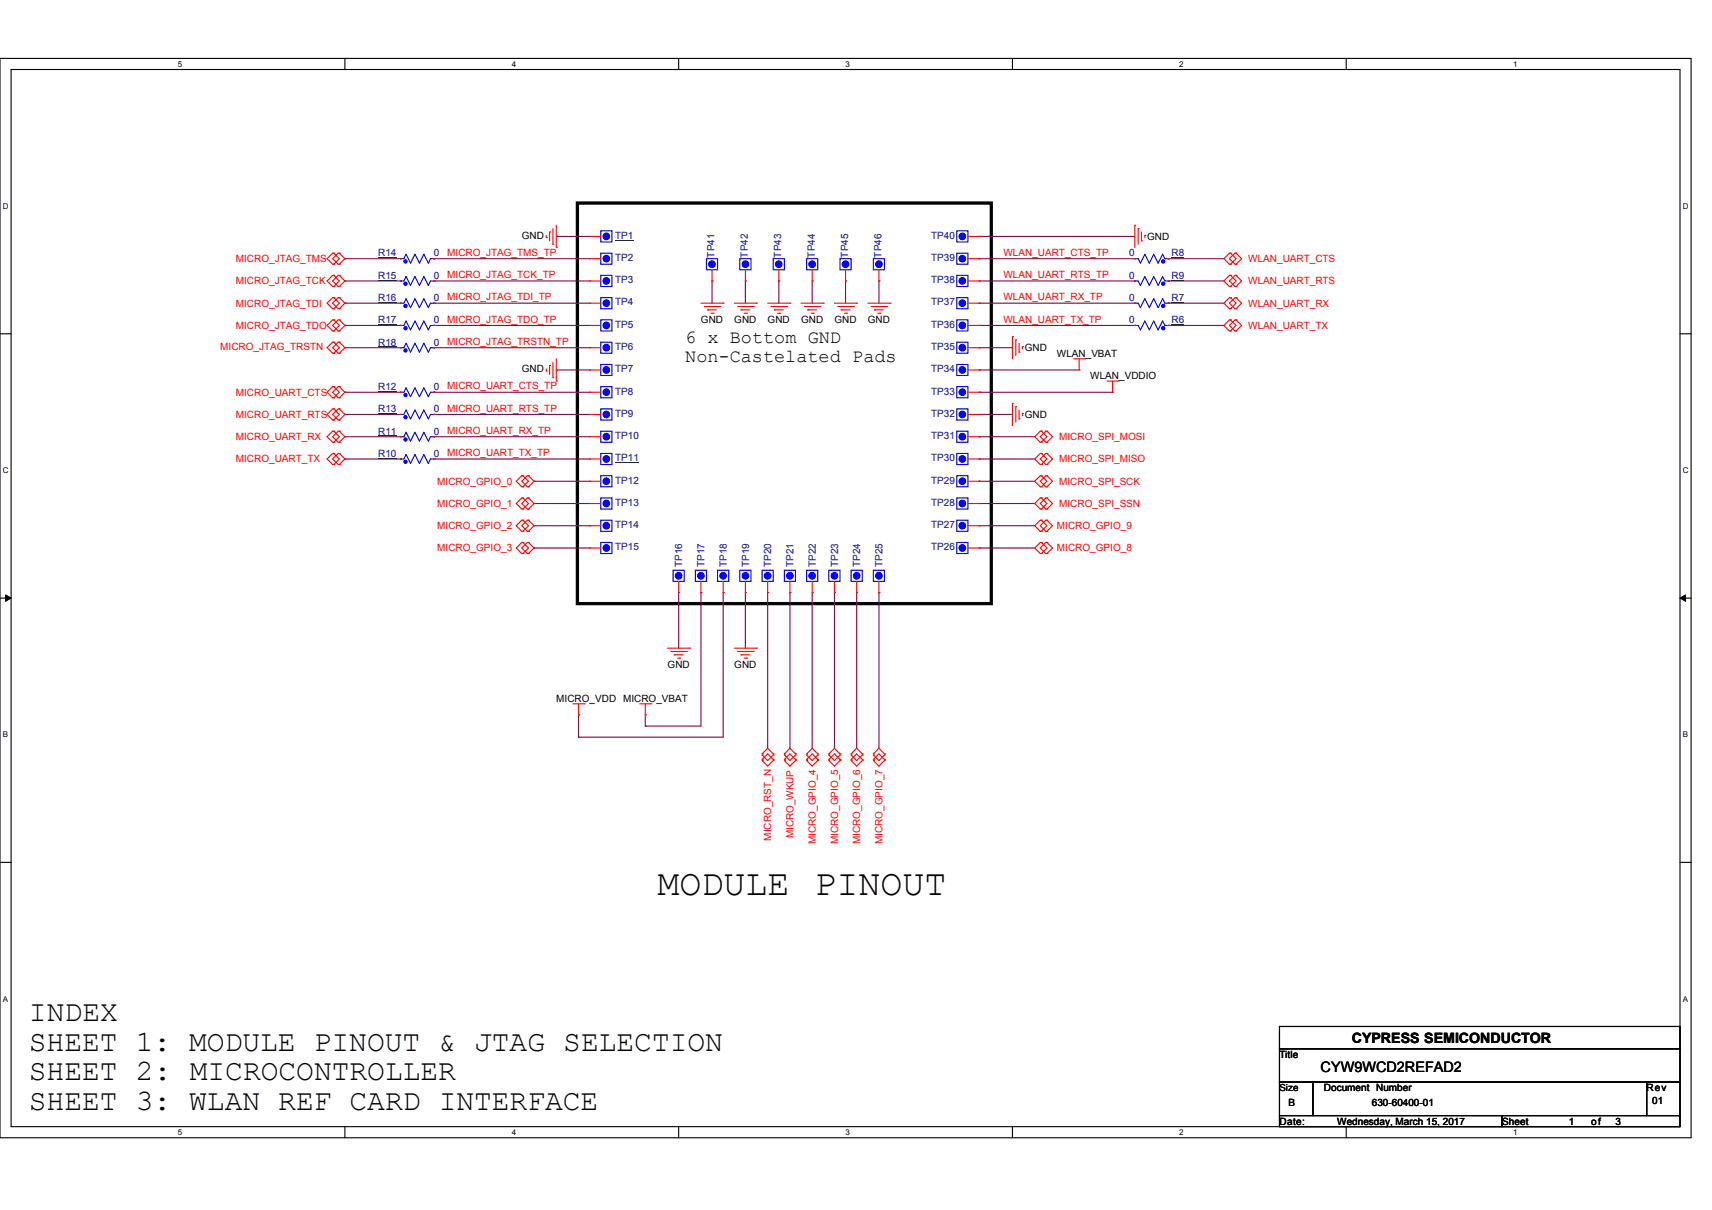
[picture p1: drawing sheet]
<svg xmlns="http://www.w3.org/2000/svg" width="297mm" height="210mm" viewBox="0 0 297 210" stroke-linecap="round" stroke-linejoin="round" font-family="sans-serif">
<path d="M0 10.1h293.4v187.3h-293.4zM1.9 12.1h289.6v183.3h-289.6z" fill="none" stroke="#000" stroke-width=".19"/>
<g fill="#fff">
<path d="M30.9 10.3h.7v1.6h-.7z"/>
<path d="M30.9 195.6h.7v1.6h-.7z"/>
</g>
<path d="M59.8 10.1v2M59.8 195.4v2" fill="none" stroke="#000" stroke-width=".19"/>
<g fill="#fff">
<path d="M88.8 10.3h.7v1.6h-.7z"/>
<path d="M88.8 195.6h.7v1.6h-.7z"/>
</g>
<path d="M117.8 10.1v2M117.8 195.4v2" fill="none" stroke="#000" stroke-width=".19"/>
<g fill="#fff">
<path d="M146.7 10.3h.8v1.6h-.8z"/>
<path d="M146.7 195.6h.8v1.6h-.8z"/>
</g>
<path d="M175.7 10.1v2M175.7 195.4v2" fill="none" stroke="#000" stroke-width=".19"/>
<g fill="#fff">
<path d="M204.6 10.3h.8v1.6h-.8z"/>
<path d="M204.6 195.6h.8v1.6h-.8z"/>
</g>
<path d="M233.6 10.1v2M233.6 195.4v2" fill="none" stroke="#000" stroke-width=".19"/>
<g fill="#fff">
<path d="M262.5 10.3h.8v1.6h-.8z"/>
<path d="M262.5 195.6h.8v1.6h-.8z"/>
<path d="M.5 35h1v1.5h-1z"/>
<path d="M292 35h1v1.5h-1z"/>
<path d="M.5 80.8h1v1.6h-1z"/>
<path d="M292 80.8h1v1.6h-1z"/>
</g>
<path d="M0 57.9h1.9M291.5 57.9h1.9" fill="none" stroke="#000" stroke-width=".19"/>
<g fill="#fff">
<path d="M.5 126.7h.9v1.5h-.9z"/>
<path d="M292 126.7h.9v1.5h-.9z"/>
</g>
<path d="M0 103.8h1.9M291.5 103.8h1.9" fill="none" stroke="#000" stroke-width=".19"/>
<path d="M1 103.2l.9 .6-.9 .5zM291.5 103.8l.9-.6v1.1z" fill="#000" stroke="#000" stroke-width=".17"/>
<g fill="#fff">
<path d="M.5 172.5h.9v1.6h-.9z"/>
<path d="M292 172.5h.9v1.6h-.9z"/>
</g>
<path d="M0 149.6h1.9M291.5 149.6h1.9M222 178.1h69.5v3.8h-69.5zM222 181.9h69.5v5.8h-69.5zM222 187.7h5.8v5.8h-5.8zM222 193.5h38.6v1.9h-38.6zM227.8 187.7h57.9v5.8h-57.9zM260.6 193.5h30.9v1.9h-30.9zM285.7 187.7h5.8v5.8h-5.8z" fill="none" stroke="#000" stroke-width=".19"/>
<path d="M100.2 35.2h71.8v69.5h-71.8z" fill="none" stroke="#000" stroke-width=".57"/>
<g fill="none" stroke="#800040" stroke-width=".19">
<path d="M59.8 44.9h.1M59.8 48.7h.1M59.8 52.6h.1M59.8 56.5h.1M59.8 44.9h9.7M59.8 48.7h9.7M59.8 52.6h9.7M59.8 56.5h9.7M75.3 44.9h.1M75.3 48.7h.1M75.3 52.6h.1M75.3 56.5h.1"/>
<path d="M75.3 44.9h27M75.3 48.7h27M75.3 52.6h27M75.3 56.5h27M96.5 41h.1M96.5 41h5.8M123.5 48.7h.1M123.5 48.7v3.9M129.3 48.7h.1M129.3 48.7v3.9M135.1 48.7h.1M135.1 48.7v3.9"/>
<path d="M140.9 48.7h.1M140.9 48.7v3.9M146.7 48.7h.1M146.7 48.7v3.9M152.5 48.7h.1M152.5 48.7v3.9M169.9 56.5h.1M169.9 52.6h.1M169.9 48.7h.1M169.9 44.9h.1M169.9 41h.1M169.9 41h27"/>
<path d="M169.9 44.9h27M169.9 48.7h27M169.9 52.6h27M169.9 56.5h27M202.7 52.6h.1M202.7 56.5h.1M202.7 44.9h.1M202.7 48.7h.1M202.7 44.9h9.6M202.7 48.7h9.6M202.7 52.6h9.6M202.7 56.5h9.6"/>
<path d="M59.8 75.8h.1M59.8 79.6h.1M59.8 68h.1M59.8 71.9h.1M59.8 60.3h.1M59.8 60.3h9.7M59.8 68h9.7M59.8 75.8h9.7M59.8 71.9h9.7M59.8 79.6h9.7M75.3 60.3h.1M75.3 68h.1"/>
<path d="M75.3 75.8h.1M75.3 71.9h.1M75.3 79.6h.1M75.3 60.3h27M75.3 68h27M75.3 75.8h27M75.3 71.9h27M75.3 79.6h27M96.5 64.2h.1M96.5 64.2h5.8M169.9 79.6h.1M169.9 75.8h.1"/>
<path d="M169.9 71.9h.1M169.9 68h.1M169.9 64.2h.1M169.9 60.3h.1M169.9 60.3h5.8M169.9 64.2h17.3M169.9 68h23.1M169.9 75.8h9.6M169.9 71.9h5.8M169.9 79.6h9.6M92.7 83.5h.1M92.7 87.3h.1"/>
<path d="M92.7 91.2h.1M92.7 95.1h.1M92.7 83.5h9.6M92.7 87.3h9.6M92.7 91.2h9.6M92.7 95.1h9.6M169.9 95.1h.1M169.9 91.2h.1M169.9 87.3h.1M169.9 83.5h.1M169.9 83.5h9.6M169.9 87.3h9.6"/>
<path d="M169.9 91.2h9.6M169.9 95.1h9.6M117.8 102.8h.1M117.8 102.8v9.6M121.6 102.8h.1M121.6 102.8v23.2h-9.6M125.5 102.8h.1M125.5 102.8v25.1h-25.1M129.3 102.8h.1M129.3 102.8v9.6M133.2 102.8h.1M133.2 102.8v27"/>
<path d="M137.1 102.8h.1M137.1 102.8v27M140.9 102.8h.1M140.9 102.8v27M144.8 102.8h.1M144.8 102.8v27M148.6 102.8h.1M148.6 102.8v27M152.5 102.8h.1M152.5 102.8v27M100.4 124h.1M100.4 127.9h.1"/>
<path d="M100.4 124v3.9M112 124h.1M112 126h.1M112 124v2"/>
</g>
<g fill="none" stroke="#f00" stroke-width=".19">
<path d="M95.9 39.7v2.7M96.5 39.1v3.8M196.9 39.1h.1M196.9 39.1v3.8M197.5 39.7h.1M197.5 39.7v2.7M57.7 43.9h.1M57.7 45.8h.1M57.7 47.8h.1M57.7 49.7h.1M57.7 51.6h.1M57.7 53.6h.1"/>
<path d="M57.7 55.5h.1M57.7 57.4h.1M57.7 59.4h.1M57.7 43.9l-1 1 1 .9M57.7 47.8l-1 .9 1 1M57.7 51.6l-1 1 1 1M57.7 55.5l-1 1 1 .9M57.7 59.4l-1 .9 1 1M57.9 45.8h.1M57.9 43.9h.1M57.9 49.7h.1M57.9 47.8h.1"/>
<path d="M57.9 53.6h.1M57.9 51.6h.1M57.9 57.4h.1M57.9 55.5h.1M57.9 59.4h.1M57.9 43.9l1 1-1 .9M57.9 47.8l1 .9-1 1M57.9 51.6l1 1-1 1M57.9 55.5l1 1-1 .9M57.9 59.4l1 .9-1 1M58.7 43.9h.1M58.7 45.8h.1"/>
<path d="M58.7 47.8h.1M58.7 49.7h.1M58.7 51.6h.1M58.7 53.6h.1M58.7 55.5h.1M58.7 57.4h.1M58.7 59.4h.1M58.7 43.9l-1 1 1 .9M58.7 47.8l-1 .9 1 1M58.7 51.6l-1 1 1 1M58.7 55.5l-1 1 1 .9M58.7 59.4l-1 .9 1 1"/>
<path d="M58.9 43.9h.1M58.9 45.8h.1M58.9 47.8h.1M58.9 49.7h.1M58.9 51.6h.1M58.9 53.6h.1M58.9 55.5h.1M58.9 57.4h.1M58.9 59.4h.1M58.9 43.9l.9 1-.9 .9M58.9 47.8l.9 .9-.9 1M58.9 51.6l.9 1-.9 1"/>
<path d="M58.9 55.5l.9 1-.9 .9M58.9 59.4l.9 .9-.9 1M69.5 44.9h.1M69.5 52.6h.1M69.5 48.7h.1M69.5 56.5h.1M75.3 44.9h.1M75.3 52.6h.1M75.3 48.7h.1M75.3 56.5h.1M94.8 41.2h.1M94.8 40.8v.4"/>
<path d="M95.4 40.2h.1M95.4 40.2v1.6M95.9 42.4h.1M96.5 42.9h.1M102.3 52.6h.1M102.3 48.7h.1M102.3 56.5h.1M102.3 41h.1M102.3 44.9h.1M102.3 52.6h1.9M102.3 48.7h1.9M102.3 44.9h1.9"/>
<path d="M102.3 56.5h1.9M102.3 41h1.9M121.6 52.6h3.9M122.2 53.2h2.7M122.8 53.8h.1M122.8 53.8h1.5M123.3 54.3h.4M123.5 48.7h.1M123.5 46.8v1.9M123.7 54.3h.1M124.9 53.2h.1M125.5 52.6h.1"/>
<path d="M127.4 52.6h3.9M128 53.2h2.7M128.6 53.8h.1M128.6 53.8h1.5M129.1 54.3h.4M129.3 48.7h.1M129.3 46.8v1.9M129.5 54.3h.1M130.7 53.2h.1M131.3 52.6h.1M133.2 52.6h3.9M133.8 53.2h2.7"/>
<path d="M134.4 53.8h.1M134.4 53.8h1.5M134.9 54.3h.4M135.1 48.7h.1M135.1 46.8v1.9M135.3 54.3h.1M136.5 53.2h.1M137.1 52.6h.1M139 52.6h3.8M139.6 53.2h2.7M140.1 53.8h.1M140.1 53.8h1.6"/>
<path d="M140.7 54.3h.4M140.9 48.7h.1M140.9 46.8v1.9M141.1 54.3h.1M142.3 53.2h.1M142.8 52.6h.1M144.8 52.6h3.8M145.4 53.2h2.7M145.9 53.8h.1M145.9 53.8h1.6M146.5 54.3h.4M146.7 48.7h.1"/>
<path d="M146.7 46.8v1.9M146.9 54.3h.1M148.1 53.2h.1M148.6 52.6h.1M150.6 52.6h3.8M151.2 53.2h2.6M151.7 53.8h.1M151.7 53.8h1.6M152.3 54.3h.4M152.5 48.7h.1M152.5 46.8v1.9M152.7 54.3h.1"/>
<path d="M153.8 53.2h.1M154.4 52.6h.1M167.9 52.6h2M167.9 48.7h2M167.9 44.9h2M167.9 56.5h2M167.9 41h2M169.9 52.6h.1M169.9 44.9h.1M169.9 56.5h.1M169.9 48.7h.1M169.9 41h.1"/>
<path d="M175.7 58.4h.1M175.7 58.4v3.8M176.2 59h.1M176.2 59v2.7M176.8 59.5v1.6M196.9 56.5h.1M196.9 52.6h.1M196.9 48.7h.1M196.9 44.9h.1M198.1 41.8h.1M198.1 40.2v1.6M198.6 40.8h.1"/>
<path d="M198.6 40.8v.4M202.7 56.5h.1M202.7 52.6h.1M202.7 48.7h.1M202.7 44.9h.1M213.3 43.9h.1M213.3 45.8h.1M213.3 47.8h.1M213.3 49.7h.1M213.3 51.6h.1M213.3 53.6h.1M213.3 55.5h.1"/>
<path d="M213.3 57.4h.1M213.3 43.9l-1 1 1 .9M213.3 47.8l-1 .9 1 1M213.3 51.6l-1 1 1 1M213.3 55.5l-1 1 1 .9M213.5 43.9h.1M213.5 45.8h.1M213.5 47.8h.1M213.5 49.7h.1M213.5 51.6h.1M213.5 53.6h.1M213.5 55.5h.1"/>
<path d="M213.5 57.4h.1M213.5 43.9l1 1-1 .9M213.5 47.8l1 .9-1 1M213.5 51.6l1 1-1 1M213.5 55.5l1 1-1 .9M214.3 45.8h.1M214.3 43.9h.1M214.3 49.7h.1M214.3 47.8h.1M214.3 53.6h.1M214.3 51.6h.1M214.3 57.4h.1"/>
<path d="M214.3 55.5h.1M214.3 43.9l-1 1 1 .9M214.3 47.8l-1 .9 1 1M214.3 51.6l-1 1 1 1M214.3 55.5l-1 1 1 .9M214.5 43.9h.1M214.5 45.8h.1M214.5 47.8h.1M214.5 49.7h.1M214.5 51.6h.1M214.5 53.6h.1M214.5 55.5h.1"/>
<path d="M214.5 57.4h.1M214.5 43.9l.9 1-.9 .9M214.5 47.8l.9 .9-.9 1M214.5 51.6l.9 1-.9 1M214.5 55.5l.9 1-.9 .9M57.7 61.3h.1M57.7 67.1h.1M57.7 69h.1M57.7 70.9h.1M57.7 72.9h.1M57.7 74.8h.1M57.7 76.7h.1"/>
<path d="M57.7 78.7h.1M57.7 67.1l-1 .9 1 1M57.7 70.9l-1 1 1 1M57.7 74.8l-1 1 1 .9M57.7 78.7l-1 .9 1 1M57.9 61.3h.1M57.9 69h.1M57.9 67.1h.1M57.9 72.9h.1M57.9 70.9h.1M57.9 76.7h.1M57.9 74.8h.1"/>
<path d="M57.9 78.7h.1M57.9 67.1l1 .9-1 1M57.9 70.9l1 1-1 1M57.9 74.8l1 1-1 .9M57.9 78.7l1 .9-1 1M58.7 61.3h.1M58.7 67.1h.1M58.7 69h.1M58.7 70.9h.1M58.7 72.9h.1M58.7 74.8h.1M58.7 76.7h.1"/>
<path d="M58.7 78.7h.1M58.7 67.1l-1 .9 1 1M58.7 70.9l-1 1 1 1M58.7 74.8l-1 1 1 .9M58.7 78.7l-1 .9 1 1M58.9 61.3h.1M58.9 67.1h.1M58.9 69h.1M58.9 70.9h.1M58.9 72.9h.1M58.9 74.8h.1M58.9 76.7h.1"/>
<path d="M58.9 78.7h.1M58.9 67.1l.9 .9-.9 1M58.9 70.9l.9 1-.9 1M58.9 74.8l.9 1-.9 .9M58.9 78.7l.9 .9-.9 1M69.5 60.3h.1M69.5 79.6h.1M69.5 75.8h.1M69.5 68h.1M69.5 71.9h.1M75.3 60.3h.1M75.3 79.6h.1"/>
<path d="M75.3 75.8h.1M75.3 68h.1M75.3 71.9h.1M94.8 64.4h.1M94.8 64v.4M95.4 63.4h.1M95.4 63.4v1.6M95.9 65.5h.1M95.9 62.8v2.7M96.5 66.1h.1M96.5 62.2v3.9M102.3 60.3h.1"/>
<path d="M102.3 79.6h.1M102.3 64.2h.1M102.3 71.9h.1M102.3 75.8h.1M102.3 68h.1M102.3 60.3h1.9M102.3 79.6h1.9M102.3 71.9h1.9M102.3 64.2h1.9M102.3 75.8h1.9M102.3 68h1.9M167.9 60.3h2"/>
<path d="M167.9 79.6h2M167.9 71.9h2M167.9 64.2h2M167.9 75.8h2M167.9 68h2M169.9 79.6h.1M169.9 71.9h.1M169.9 64.2h.1M169.9 75.8h.1M169.9 68h.1M169.9 60.3h.1M175.7 70h.1"/>
<path d="M175.7 70v3.8M176.2 70.6h.1M176.2 70.6v2.7M176.8 61.1h.1M176.8 72.7h.1M176.8 71.1v1.6M177.4 60.1h.1M177.4 71.7h.1M177.4 60.1v.4M177.4 71.7v.4M180.5 74.8h.1M180.5 76.7h.1"/>
<path d="M180.5 78.7h.1M180.5 74.8l-1 1 1 .9M180.5 78.7l-1 .9 1 1M180.7 74.8h.1M180.7 76.7h.1M180.7 78.7h.1M180.7 74.8l.9 1-.9 .9M180.7 78.7l.9 .9-.9 1M181.5 76.7h.1M181.5 74.8h.1M181.5 78.7h.1M181.5 74.8l-1 1 1 .9"/>
<path d="M181.5 78.7l-1 .9 1 1M181.6 74.8h.1M181.6 76.7h.1M181.6 78.7h.1M181.6 74.8l1 1-1 .9M181.6 78.7l1 .9-1 1M186.3 62.2h1.9M187.2 64.2h.1M187.2 62.2v2M188.2 62.2h.1M192.1 66.1h1.9M193 68h.1"/>
<path d="M193 66.1v1.9M194 66.1h.1M57.7 80.6h.1M57.9 80.6h.1M58.7 80.6h.1M58.9 80.6h.1M90.5 82.5h.1M90.5 84.4h.1M90.5 86.4h.1M90.5 88.3h.1M90.5 90.2h.1M90.5 92.2h.1"/>
<path d="M90.5 94.1h.1M90.5 96h.1M90.5 82.5l-.9 1 .9 .9M90.5 86.4l-.9 .9 .9 1M90.5 90.2l-.9 1 .9 1M90.5 94.1l-.9 1 .9 .9M90.7 84.4h.1M90.7 82.5h.1M90.7 88.3h.1M90.7 86.4h.1M90.7 92.2h.1M90.7 90.2h.1"/>
<path d="M90.7 96h.1M90.7 94.1h.1M90.7 82.5l1 1-1 .9M90.7 86.4l1 .9-1 1M90.7 90.2l1 1-1 1M90.7 94.1l1 1-1 .9M91.5 82.5h.1M91.5 84.4h.1M91.5 86.4h.1M91.5 88.3h.1M91.5 90.2h.1M91.5 92.2h.1"/>
<path d="M91.5 94.1h.1M91.5 96h.1M91.5 82.5l-1 1 1 .9M91.5 86.4l-1 .9 1 1M91.5 90.2l-1 1 1 1M91.5 94.1l-1 1 1 .9M91.7 82.5h.1M91.7 84.4h.1M91.7 86.4h.1M91.7 88.3h.1M91.7 90.2h.1M91.7 92.2h.1"/>
<path d="M91.7 94.1h.1M91.7 96h.1M91.7 82.5l1 1-1 .9M91.7 86.4l1 .9-1 1M91.7 90.2l1 1-1 1M91.7 94.1l1 1-1 .9M102.3 87.3h.1M102.3 95.1h.1M102.3 83.5h.1M102.3 91.2h.1M102.3 87.3h1.9M102.3 95.1h1.9"/>
<path d="M102.3 83.5h1.9M102.3 91.2h1.9M167.9 87.3h2M167.9 95.1h2M167.9 83.5h2M167.9 91.2h2M169.9 87.3h.1M169.9 95.1h.1M169.9 91.2h.1M169.9 83.5h.1M180.5 92.2h.1M180.5 90.2h.1"/>
<path d="M180.5 96h.1M180.5 94.1h.1M180.5 80.6h.1M180.5 82.5h.1M180.5 84.4h.1M180.5 86.4h.1M180.5 88.3h.1M180.5 90.2l-1 1 1 1M180.5 94.1l-1 1 1 .9M180.5 82.5l-1 1 1 .9M180.5 86.4l-1 .9 1 1M180.7 92.2h.1"/>
<path d="M180.7 90.2h.1M180.7 96h.1M180.7 94.1h.1M180.7 80.6h.1M180.7 82.5h.1M180.7 84.4h.1M180.7 86.4h.1M180.7 88.3h.1M180.7 94.1l.9 1-.9 .9M180.7 90.2l.9 1-.9 1M180.7 82.5l.9 1-.9 .9M180.7 86.4l.9 .9-.9 1"/>
<path d="M181.5 90.2h.1M181.5 92.2h.1M181.5 94.1h.1M181.5 96h.1M181.5 80.6h.1M181.5 84.4h.1M181.5 82.5h.1M181.5 88.3h.1M181.5 86.4h.1M181.5 90.2l-1 1 1 1M181.5 94.1l-1 1 1 .9M181.5 82.5l-1 1 1 .9"/>
<path d="M181.5 86.4l-1 .9 1 1M181.6 92.2h.1M181.6 90.2h.1M181.6 96h.1M181.6 94.1h.1M181.6 80.6h.1M181.6 82.5h.1M181.6 84.4h.1M181.6 86.4h.1M181.6 88.3h.1M181.6 90.2l1 1-1 1M181.6 94.1l1 1-1 .9"/>
<path d="M181.6 82.5l1 1-1 .9M181.6 86.4l1 .9-1 1M115.8 112.4h3.9M116.4 113h2.7M117 113.6h.1M117 113.6h1.5M117.6 114.2h.3M117.8 102.8h.1M117.8 100.9v1.9M117.9 114.2h.1M119.1 113h.1M119.7 112.4h.1"/>
<path d="M121.6 102.8h.1M121.6 100.9v1.9M125.5 102.8h.1M125.5 100.9v1.9M127.4 112.4h3.9M128 113h2.7M128.6 113.6h.1M128.6 113.6h1.5M129.1 114.2h.4M129.3 102.8h.1M129.3 100.9v1.9M129.5 114.2h.1"/>
<path d="M130.7 113h.1M131.3 112.4h.1M133.2 102.8h.1M133.2 100.9v1.9M137.1 102.8h.1M137.1 100.9v1.9M140.9 102.8h.1M140.9 100.9v1.9M144.8 102.8h.1M144.8 100.9v1.9M148.6 102.8h.1M148.6 100.9v1.9"/>
<path d="M152.5 102.8h.1M152.5 100.9v1.9M99.4 122.1h1.9M100.4 124h.1M100.4 122.1v1.9M101.3 122.1h.1M111 122.1h1.9M112 124h.1M112 122.1v1.9M112.9 122.1h.1M132.2 130.8h.1M132.2 131.7h.1"/>
<path d="M132.2 131h.1M132.2 131.9h.1M132.2 131l1 .9 1-.9M132.2 130.8l1-1 1 1M132.2 131.7l1-.9 1 .9M132.2 131.9l1 1 1-1M134.2 130.8h.1M134.2 131.7h.1M134.2 131.9h.1M134.2 131h.1M136.1 130.8h.1M136.1 131.7h.1"/>
<path d="M136.1 131h.1M136.1 131.9h.1M136.1 131l1 .9 .9-.9M136.1 130.8l1-1 .9 1M136.1 131.7l1-.9 .9 .9M136.1 131.9l1 1 .9-1M138 130.8h.1M138 131.7h.1M138 131.9h.1M138 131h.1M140 130.8h.1M140 131.7h.1"/>
<path d="M140 131h.1M140 131.9h.1M140 130.8l.9-1 1 1M140 131.7l.9-.9 1 .9M140 131l.9 .9 1-.9M140 131.9l.9 1 1-1M141.9 130.8h.1M141.9 131.7h.1M141.9 131.9h.1M141.9 131h.1M143.8 130.8h.1M143.8 131.7h.1"/>
<path d="M143.8 131h.1M143.8 131.9h.1M143.8 130.8l1-1 .9 1M143.8 131.7l1-.9 .9 .9M143.8 131l1 .9 .9-.9M143.8 131.9l1 1 .9-1M145.7 130.8h.1M145.7 131.7h.1M145.7 131.9h.1M145.7 131h.1M147.7 130.8h.1M147.7 131.7h.1"/>
<path d="M147.7 131h.1M147.7 131.9h.1M147.7 130.8l.9-1 1 1M147.7 131.7l.9-.9 1 .9M147.7 131l.9 .9 1-.9M147.7 131.9l.9 1 1-1M149.6 130.8h.1M149.6 131.7h.1M149.6 131.9h.1M149.6 131h.1M151.5 130.8h.1M151.5 131.7h.1"/>
<path d="M151.5 131h.1M151.5 131.9h.1M151.5 130.8l1-1 1 1M151.5 131.7l1-.9 1 .9M151.5 131l1 .9 1-.9M151.5 131.9l1 1 1-1M153.5 130.8h.1M153.5 131.7h.1M153.5 131.9h.1M153.5 131h.1"/>
</g>
<g fill="none" stroke="#00f" stroke-width=".19">
<path d="M69.5 44.9h.1M69.5 52.6h.1M69.5 48.7h.1M69.5 56.5h.1M69.5 56.5h.6l.4-.8 .7 1.5 .8-1.5 .8 1.5 .7-1.5 .8 1.5 .4-.7h.6M69.5 44.9h.6l.4-.8 .7 1.5 .8-1.5 .8 1.5 .7-1.5 .8 1.5 .4-.7h.6M69.5 52.6h.6l.4-.8 .7 1.6 .8-1.6 .8 1.6 .7-1.6 .8 1.6 .4-.8h.6M69.5 48.7h.6l.4-.7 .7 1.5 .8-1.5 .8 1.5 .7-1.5 .8 1.5 .4-.8h.6M75.3 44.9h.1M75.3 52.6h.1M75.3 48.7h.1M75.3 56.5h.1"/>
<path d="M104.2 51.6h2v2h-2zM104.2 59.4h2v1.9h-2zM104.2 47.8h2v1.9h-2zM104.2 55.5h2v1.9h-2zM104.2 40.1h2v1.9h-2zM104.2 43.9h2v1.9h-2zM122.6 44.9h1.9v1.9h-1.9zM128.4 44.9h1.9v1.9h-1.9zM134.2 44.9h1.9v1.9h-1.9zM140 44.9h1.9v1.9h-1.9zM145.7 44.9h2v1.9h-2zM151.5 44.9h2v1.9h-2z"/>
<path d="M166 51.6h1.9v2h-1.9zM166 43.9h1.9v1.9h-1.9zM166 55.5h1.9v1.9h-1.9zM166 47.8h1.9v1.9h-1.9zM166 40.1h1.9v1.9h-1.9zM166 59.4h1.9v1.9h-1.9zM196.9 56.5h.1M196.9 52.6h.1M196.9 48.7h.1M196.9 44.9h.1M196.9 56.5h.6l.4 .7 .7-1.5 .8 1.5 .8-1.5 .7 1.5 .8-1.5 .4 .8h.6M196.9 44.9h.6l.4 .7 .7-1.5 .8 1.5 .8-1.5 .7 1.5 .8-1.5 .4 .8h.6"/>
<path d="M196.9 52.6h.6l.4 .8 .7-1.6 .8 1.6 .8-1.6 .7 1.6 .8-1.6 .4 .8h.6M196.9 48.7h.6l.4 .8 .7-1.5 .8 1.5 .8-1.5 .7 1.5 .8-1.5 .4 .7h.6M202.7 56.5h.1M202.7 52.6h.1M202.7 48.7h.1M202.7 44.9h.1M69.5 60.3h.1M69.5 79.6h.1M69.5 75.8h.1M69.5 68h.1M69.5 71.9h.1M69.5 60.3h.6l.4-.8 .7 1.6 .8-1.6 .8 1.6 .7-1.6 .8 1.6 .4-.8h.6"/>
<path d="M69.5 79.6h.6l.4-.8 .7 1.6 .8-1.6 .8 1.6 .7-1.6 .8 1.6 .4-.8h.6M69.5 75.8h.6l.4-.8 .7 1.5 .8-1.5 .8 1.5 .7-1.5 .8 1.5 .4-.7h.6M69.5 68h.6l.4-.7 .7 1.5 .8-1.5 .8 1.5 .7-1.5 .8 1.5 .4-.8h.6M69.5 71.9h.6l.4-.8 .7 1.6 .8-1.6 .8 1.6 .7-1.6 .8 1.6 .4-.8h.6M75.3 60.3h.1M75.3 79.6h.1M75.3 75.8h.1M75.3 68h.1M75.3 71.9h.1M104.2 78.7h2v1.9h-2zM104.2 63.2h2v1.9h-2zM104.2 70.9h2v2h-2z"/>
<path d="M104.2 74.8h2v1.9h-2zM104.2 67.1h2v1.9h-2zM166 78.7h1.9v1.9h-1.9zM166 70.9h1.9v2h-1.9zM166 63.2h1.9v1.9h-1.9zM166 74.8h1.9v1.9h-1.9zM166 67.1h1.9v1.9h-1.9zM104.2 86.4h2v1.9h-2zM104.2 94.1h2v1.9h-2zM104.2 82.5h2v1.9h-2zM104.2 90.2h2v2h-2zM116.8 98.9h1.9v2h-1.9z"/>
<path d="M120.6 98.9h2v2h-2zM124.5 98.9h1.9v2h-1.9zM128.4 98.9h1.9v2h-1.9zM132.2 98.9h2v2h-2zM136.1 98.9h1.9v2h-1.9zM140 98.9h1.9v2h-1.9zM143.8 98.9h1.9v2h-1.9zM147.7 98.9h1.9v2h-1.9zM151.5 98.9h2v2h-2zM166 86.4h1.9v1.9h-1.9zM166 94.1h1.9v1.9h-1.9zM166 90.2h1.9v2h-1.9z"/>
<path d="M166 82.5h1.9v1.9h-1.9z"/>
</g>
<g fill="#00f" stroke="#00f" stroke-width=".19">
<circle cx="201.8" cy="56.9" r=".29"/>
<circle cx="105.2" cy="52.6" r=".57"/>
<circle cx="105.2" cy="60.3" r=".57"/>
<circle cx="105.2" cy="48.7" r=".57"/>
<circle cx="167" cy="52.6" r=".57"/>
<circle cx="70.3" cy="45.4" r=".28"/>
<circle cx="167" cy="87.3" r=".57"/>
<circle cx="167" cy="44.9" r=".58"/>
<circle cx="105.2" cy="79.6" r=".57"/>
<circle cx="140.9" cy="45.8" r=".58"/>
<circle cx="125.5" cy="99.9" r=".57"/>
<circle cx="133.2" cy="99.9" r=".58"/>
<circle cx="167" cy="95.1" r=".58"/>
<circle cx="167" cy="79.6" r=".58"/>
<circle cx="201.8" cy="53.1" r=".28"/>
<circle cx="105.2" cy="87.3" r=".57"/>
<circle cx="140.9" cy="99.9" r=".58"/>
<circle cx="70.4" cy="53.1" r=".28"/>
<circle cx="167" cy="71.9" r=".57"/>
<circle cx="129.3" cy="45.8" r=".57"/>
<circle cx="152.5" cy="45.8" r=".58"/>
<circle cx="201.8" cy="49.2" r=".29"/>
<circle cx="105.2" cy="95.1" r=".57"/>
<circle cx="148.6" cy="99.9" r=".57"/>
<circle cx="167" cy="64.2" r=".58"/>
<circle cx="105.2" cy="56.4" r=".57"/>
<circle cx="105.2" cy="41" r=".57"/>
<circle cx="70.3" cy="60.8" r=".28"/>
<circle cx="105.2" cy="83.5" r=".57"/>
<circle cx="105.2" cy="64.2" r=".57"/>
<circle cx="167" cy="91.2" r=".57"/>
<circle cx="105.2" cy="71.9" r=".57"/>
<circle cx="167" cy="56.4" r=".58"/>
<circle cx="123.5" cy="45.8" r=".58"/>
<circle cx="135.1" cy="45.8" r=".57"/>
<circle cx="201.8" cy="45.4" r=".29"/>
<circle cx="167" cy="48.7" r=".57"/>
<circle cx="105.2" cy="44.9" r=".57"/>
<circle cx="121.6" cy="99.9" r=".58"/>
<circle cx="70.3" cy="80.1" r=".28"/>
<circle cx="129.3" cy="99.9" r=".57"/>
<circle cx="167" cy="83.5" r=".58"/>
<circle cx="70.3" cy="76.2" r=".28"/>
<circle cx="70.3" cy="49.2" r=".28"/>
<circle cx="146.7" cy="45.8" r=".58"/>
<circle cx="137" cy="99.9" r=".58"/>
<circle cx="167" cy="41" r=".58"/>
<circle cx="167" cy="75.8" r=".58"/>
<circle cx="70.3" cy="56.9" r=".28"/>
<circle cx="105.2" cy="91.2" r=".57"/>
<circle cx="144.8" cy="99.9" r=".57"/>
<circle cx="167" cy="68" r=".57"/>
<circle cx="105.2" cy="75.8" r=".57"/>
<circle cx="70.3" cy="68.5" r=".28"/>
<circle cx="70.4" cy="72.4" r=".28"/>
<circle cx="117.7" cy="99.9" r=".58"/>
<circle cx="152.5" cy="99.9" r=".58"/>
<circle cx="105.2" cy="68" r=".57"/>
<circle cx="167" cy="60.3" r=".58"/>
</g>
<g fill="none" stroke="#000080" stroke-width=".17">
<path d="M65.6 56.3h3.2M65.6 44.7h3.2M65.6 52.5h3.2M65.6 48.6h3.2M106.7 41.7h3.2M203.3 56.3h2.2M203.3 44.7h2.2M203.3 52.5h2.2M203.3 48.6h2.2M65.6 60.2h3.2M65.6 79.5h3.2M65.6 75.6h3.2"/>
<path d="M65.6 67.9h3.2M65.6 71.8h3.2M106.7 80.3h4.2"/>
</g>
<text font-size="6.4" x="114.1" y="155.2">MODULE PINOUT</text>
<g font-size="5.1">
<text x="5" y="177.1">INDEX</text>
<text x="5" y="182.3">SHEET 1: MODULE PINOUT &amp; JTAG SELECTION</text>
<text x="5" y="187.4">SHEET 2: MICROCONTROLLER</text>
<text x="5" y="192.5">SHEET 3: WLAN REF CARD INTERFACE</text>
</g>
<g font-size="3.2">
<text x="118.9" y="59.5">6 x Bottom GND</text>
<text x="118.9" y="62.7">Non-Castelated Pads</text>
</g>
<g font-size="2.5">
<text x="229.1" y="185.9">CYW9WCD2REFAD2</text>
<text x="234.5" y="180.9">CYPRESS SEMICONDUCTOR</text>
</g>
<g font-size="1.7">
<text x="90.5" y="41.4">GND</text>
<text x="199" y="41.6">GND</text>
<text x="121.6" y="56.1">GND</text>
<text x="127.4" y="56.1">GND</text>
<text x="133.2" y="56.1">GND</text>
<text x="139" y="56.1">GND</text>
<text x="144.8" y="56.1">GND</text>
<text x="150.6" y="56.1">GND</text>
<text x="90.5" y="64.6">GND</text>
<text x="177.8" y="60.9">GND</text>
<text x="183.4" y="61.9">WLAN_VBAT</text>
<text x="189.2" y="65.7">WLAN_VDDIO</text>
<text x="177.8" y="72.5">GND</text>
<text x="115.8" y="115.9">GND</text>
<text x="127.4" y="115.9">GND</text>
<text x="96.5" y="121.7">MICRO_VDD MICRO_VBAT</text>
<text x="222" y="183.5">Title</text>
<text x="222" y="189.2">Size</text>
<text x="223.5" y="191.8">B</text>
<text x="229.7" y="189.3">Document Number</text>
<text x="238" y="191.8">630-60400-01</text>
<text x="285.7" y="189.3">Rev</text>
<text x="286.7" y="191.6">01</text>
<text x="222" y="195.1">Date:</text>
<text x="232" y="195.1">Wednesday, March 15, 2017</text>
<text x="260.6" y="195.1">Sheet</text>
<text x="272.2" y="195.1">1</text>
<text x="276" y="195.1">of</text>
<text x="280.3" y="195.1">3</text>
</g>
<g font-size="1.7" fill="#000080">
<text x="106.7" y="41.4">TP1</text>
<text x="161.6" y="41.4">TP40</text>
<text x="65.6" y="44.5">R14</text>
<text x="75.3" y="44.5">0</text>
<text x="106.7" y="45.3">TP2</text>
<text x="124" y="44.7" transform="rotate(-90 124 44.7)">TP41</text>
<text x="129.8" y="44.7" transform="rotate(-90 129.8 44.7)">TP42</text>
<text x="135.6" y="44.7" transform="rotate(-90 135.6 44.7)">TP43</text>
<text x="141.4" y="44.7" transform="rotate(-90 141.4 44.7)">TP44</text>
<text x="147.2" y="44.7" transform="rotate(-90 147.2 44.7)">TP45</text>
<text x="152.9" y="44.7" transform="rotate(-90 152.9 44.7)">TP46</text>
<text x="161.6" y="45.3">TP39</text>
<text x="195.9" y="44.5">0</text>
<text x="203.3" y="44.5">R8</text>
<text x="65.6" y="52.2">R16</text>
<text x="65.6" y="48.4">R15</text>
<text x="75.3" y="52.2">0</text>
<text x="75.3" y="48.4">0</text>
<text x="106.7" y="53">TP4</text>
<text x="106.7" y="49.1">TP3</text>
<text x="161.6" y="53">TP37</text>
<text x="161.6" y="49.1">TP38</text>
<text x="195.9" y="52.2">0</text>
<text x="195.9" y="48.4">0</text>
<text x="203.3" y="52.2">R7</text>
<text x="203.3" y="48.4">R9</text>
<text x="65.6" y="59.9">R18</text>
<text x="65.6" y="56.1">R17</text>
<text x="75.3" y="59.9">0</text>
<text x="75.3" y="56.1">0</text>
<text x="106.7" y="56.9">TP5</text>
<text x="161.6" y="56.9">TP36</text>
<text x="195.9" y="56.1">0</text>
<text x="203.3" y="56.1">R6</text>
<text x="106.7" y="60.7">TP6</text>
<text x="106.7" y="64.6">TP7</text>
<text x="161.6" y="64.6">TP34</text>
<text x="161.6" y="60.7">TP35</text>
<text x="65.6" y="67.7">R12</text>
<text x="65.6" y="71.5">R13</text>
<text x="75.3" y="67.7">0</text>
<text x="75.3" y="71.5">0</text>
<text x="106.7" y="68.4">TP8</text>
<text x="161.6" y="68.4">TP33</text>
<text x="65.6" y="75.4">R11</text>
<text x="75.3" y="75.4">0</text>
<text x="106.7" y="72.3">TP9</text>
<text x="106.7" y="76.2">TP10</text>
<text x="161.6" y="72.3">TP32</text>
<text x="161.6" y="76.2">TP31</text>
<text x="65.6" y="79.3">R10</text>
<text x="75.3" y="79.3">0</text>
<text x="106.7" y="80">TP11</text>
<text x="106.7" y="83.9">TP12</text>
<text x="161.6" y="80">TP30</text>
<text x="161.6" y="83.9">TP29</text>
<text x="106.7" y="87.7">TP13</text>
<text x="161.6" y="87.7">TP28</text>
<text x="106.7" y="95.5">TP15</text>
<text x="106.7" y="91.6">TP14</text>
<text x="161.6" y="95.5">TP26</text>
<text x="161.6" y="91.6">TP27</text>
<text x="118.4" y="98.3" transform="rotate(-90 118.4 98.3)">TP16</text>
<text x="122.2" y="98.3" transform="rotate(-90 122.2 98.3)">TP17</text>
<text x="126.1" y="98.3" transform="rotate(-90 126.1 98.3)">TP18</text>
<text x="130" y="98.3" transform="rotate(-90 130 98.3)">TP19</text>
<text x="133.8" y="98.3" transform="rotate(-90 133.8 98.3)">TP20</text>
<text x="137.7" y="98.3" transform="rotate(-90 137.7 98.3)">TP21</text>
<text x="141.6" y="98.3" transform="rotate(-90 141.6 98.3)">TP22</text>
<text x="145.4" y="98.3" transform="rotate(-90 145.4 98.3)">TP23</text>
<text x="149.3" y="98.3" transform="rotate(-90 149.3 98.3)">TP24</text>
<text x="153.1" y="98.3" transform="rotate(-90 153.1 98.3)">TP25</text>
</g>
<g font-size="1.7" fill="#f00">
<text x="40.9" y="45.5">MICRO_JTAG_TMS</text>
<text x="77.6" y="44.4">MICRO_JTAG_TMS_TP</text>
<text x="174.1" y="44.4">WLAN_UART_CTS_TP</text>
<text x="216.6" y="45.5">WLAN_UART_CTS</text>
<text x="40.9" y="49.3">MICRO_JTAG_TCK</text>
<text x="40.9" y="53.2">MICRO_JTAG_TDI</text>
<text x="77.6" y="48.3">MICRO_JTAG_TCK_TP</text>
<text x="77.6" y="52.1">MICRO_JTAG_TDI_TP</text>
<text x="174.1" y="52.1">WLAN_UART_RX_TP</text>
<text x="174.1" y="48.3">WLAN_UART_RTS_TP</text>
<text x="216.6" y="49.3">WLAN_UART_RTS</text>
<text x="216.6" y="53.2">WLAN_UART_RX</text>
<text x="40.9" y="57">MICRO_JTAG_TDO</text>
<text x="77.6" y="56">MICRO_JTAG_TDO_TP</text>
<text x="77.6" y="59.8">MICRO_JTAG_TRSTN_TP</text>
<text x="174.1" y="56">WLAN_UART_TX_TP</text>
<text x="216.6" y="57">WLAN_UART_TX</text>
<text x="38.2" y="60.7">MICRO_JTAG_TRSTN</text>
<text x="40.9" y="68.6">MICRO_UART_CTS</text>
<text x="77.6" y="67.6">MICRO_UART_CTS_TP</text>
<text x="77.6" y="71.4">MICRO_UART_RTS_TP</text>
<text x="40.9" y="72.5">MICRO_UART_RTS</text>
<text x="40.9" y="76.4">MICRO_UART_RX</text>
<text x="77.6" y="75.3">MICRO_UART_RX_TP</text>
<text x="183.8" y="76.4">MICRO_SPI_MOSI</text>
<text x="40.9" y="80.2">MICRO_UART_TX</text>
<text x="77.6" y="79.1">MICRO_UART_TX_TP</text>
<text x="183.8" y="80.2">MICRO_SPI_MISO</text>
<text x="75.9" y="84.1">MICRO_GPIO_0</text>
<text x="75.9" y="87.9">MICRO_GPIO_1</text>
<text x="183.8" y="84.1">MICRO_SPI_SCK</text>
<text x="183.8" y="87.9">MICRO_SPI_SSN</text>
<text x="75.9" y="91.8">MICRO_GPIO_2</text>
<text x="75.9" y="95.7">MICRO_GPIO_3</text>
<text x="183.4" y="91.8">MICRO_GPIO_9</text>
<text x="183.4" y="95.7">MICRO_GPIO_8</text>
<text x="133.8" y="145.8" transform="rotate(-90 133.8 145.8)">MICRO_RST_N</text>
<text x="137.7" y="145.5" transform="rotate(-90 137.7 145.5)">MICRO_WKUP</text>
<text x="141.6" y="146.4" transform="rotate(-90 141.6 146.4)">MICRO_GPIO_4</text>
<text x="145.4" y="146.4" transform="rotate(-90 145.4 146.4)">MICRO_GPIO_5</text>
<text x="149.3" y="146.4" transform="rotate(-90 149.3 146.4)">MICRO_GPIO_6</text>
<text x="153.1" y="146.4" transform="rotate(-90 153.1 146.4)">MICRO_GPIO_7</text>
</g>
<g font-size="1.4">
<text x="30.9" y="11.6">5</text>
<text x="88.8" y="11.6">4</text>
<text x="146.7" y="11.6">3</text>
<text x="204.6" y="11.6">2</text>
<text x="262.5" y="11.6">1</text>
<text x=".5" y="36.2">D</text>
<text x="292" y="36.2">D</text>
<text x=".5" y="82.1">C</text>
<text x="292" y="82.1">C</text>
<text x=".5" y="127.9">B</text>
<text x="292" y="127.9">B</text>
<text x=".5" y="173.8">A</text>
<text x="292" y="173.8">A</text>
<text x="30.9" y="196.9">5</text>
<text x="88.8" y="196.9">4</text>
<text x="146.7" y="196.9">3</text>
<text x="204.6" y="196.9">2</text>
<text x="262.5" y="196.9">1</text>
</g>
</svg>
